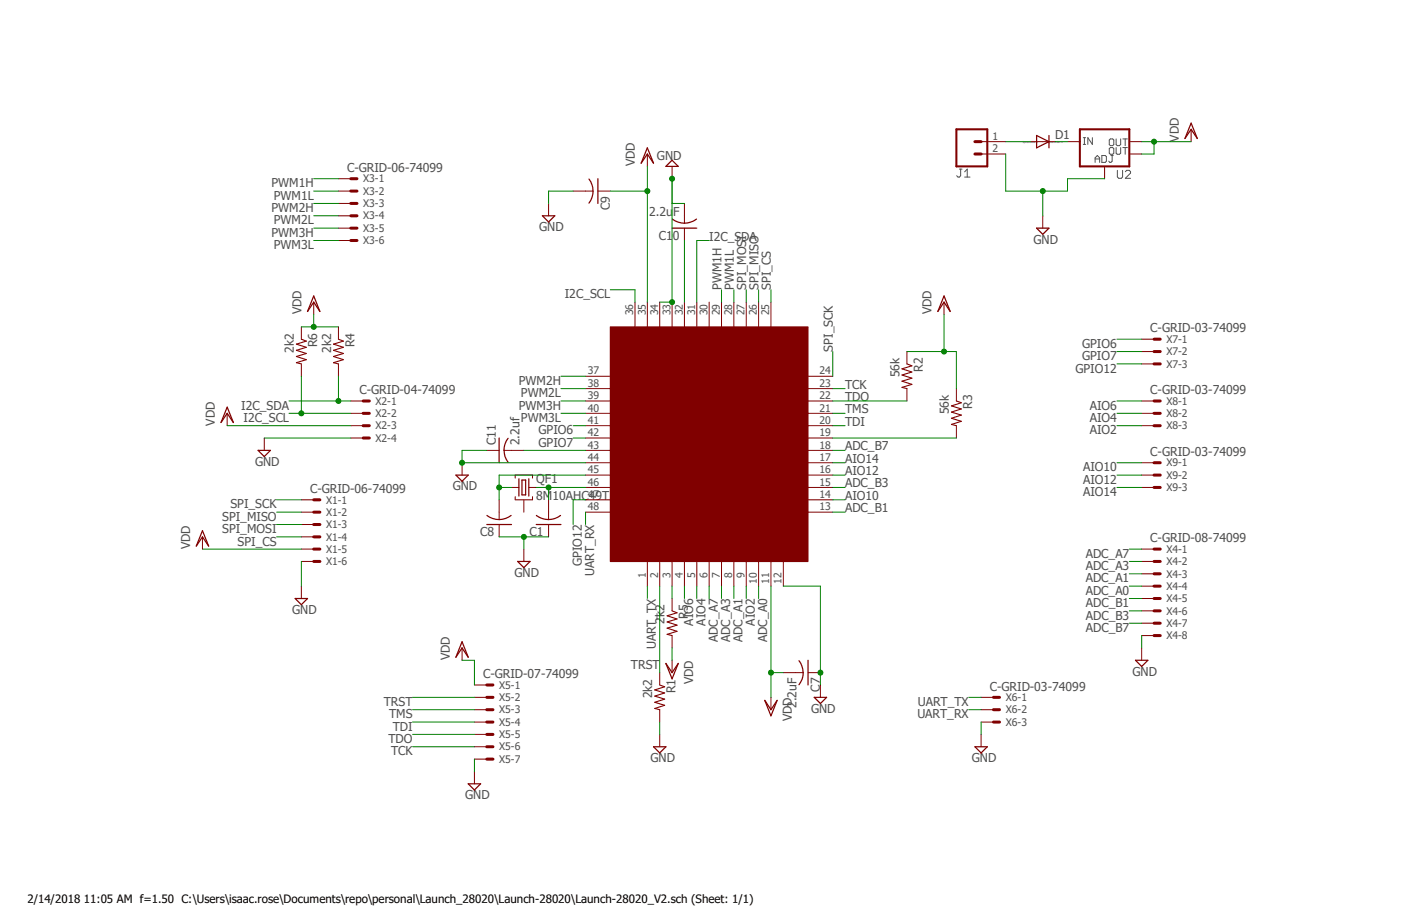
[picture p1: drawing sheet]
<svg xmlns="http://www.w3.org/2000/svg" width="432mm" height="279mm" viewBox="0 0 432 279" stroke-linecap="round" stroke-linejoin="round" font-family="sans-serif">
<path d="M54.7 35.3l330.8 212.1M385.5 35.3l-330.8 212.1" fill="none" stroke="#fff" stroke-width=".31"/>
<g fill="none" stroke="#505050" stroke-width=".31">
<path d="M295.7 52.2h.8M296.1 52.2v2l-.4 .4h-.4l-.4-.4M297.3 54.6h1.7M297.3 53l.8-.8v2.4M333.9 44.5h.7M333.9 42.5h.7M334.2 42.5v2M336.7 42.5v2l-1.4-2v2M337.5 50.1v-1.4l.7-.7 .7 .7v1.4M337.5 49h1.4M339.6 48h1.1l.3 .3v1.4l-.3 .4h-1.1zM342.2 45.5h.7l.4 .3v1.4l-.4 .4h-.7l-.3-.4v-1.4z"/>
<path d="M342.2 42.8h.7l.4 .4v1.4l-.4 .3h-.7l-.3-.3v-1.4zM342.4 48h.7M342.8 48v1.7l-.4 .4h-.3l-.4-.4M344 45.5v1.7l.3 .4h.7l.4-.4v-1.7M344 42.8v1.8l.3 .3h.7l.4-.3v-1.8M344.4 52.5v2.1l.4 .4h.8l.4-.4v-2.1M346.1 45.5h1.4M346.1 42.8h1.4M346.8 42.8v2.1M346.8 45.5v2.1M346.8 53l.5-.5h.8l.3 .5v.4l-1.6 1.6h1.6"/>
</g>
<g fill="none" stroke="#800000" stroke-width=".31">
<path d="M195.7 93.2v7.6M199.5 93.2v7.6M203.3 93.2v7.6M207.1 93.2v7.6M210.9 93.2v7.6M214.8 93.2v7.6M218.6 93.2v7.6M222.4 93.2v7.6M226.2 93.2v7.6M230 93.2v7.6M233.8 93.2v7.6M237.6 93.2v7.6"/>
<path d="M180.5 119.8h7.6M180.5 116h7.6M249 119.8h7.7M249 116h7.7M180.5 138.9h7.6M180.5 135.1h7.6M180.5 131.3h7.6M180.5 127.5h7.6M180.5 123.7h7.6M249 138.9h7.7M249 135.1h7.7M249 131.3h7.7"/>
<path d="M249 127.5h7.7M249 123.7h7.7M180.5 157.9h7.6M180.5 154.1h7.6M180.5 150.3h7.6M180.5 146.5h7.6M180.5 142.7h7.6M249 157.9h7.7M249 154.1h7.7M249 150.3h7.7M249 146.5h7.7M249 142.7h7.7"/>
<path d="M199.5 173.1v7.7M203.3 173.1v7.7M207.1 173.1v7.7M210.9 173.1v7.7M214.8 173.1v7.7M218.6 173.1v7.7M222.4 173.1v7.7M226.2 173.1v7.7M230 173.1v7.7M233.8 173.1v7.7M237.6 173.1v7.7M241.4 173.1v7.7"/>
</g>
<path d="M188.1 100.8h60.9v72.4h-60.9z" fill-rule="evenodd" fill="#800000"/>
<g fill="none" stroke="#800000" stroke-width=".31">
<path d="M367.1 39.9v3.8M104.3 58.9h3.8M104.3 55.1h3.8M176.7 58.9h6.1M184.3 58.9h3.8M199.5 47.5v3.8M207.1 51.3v3.8M302.4 43.7h7.6M302.4 47.5h7.6M317.6 43.7h7.6M329 43.7h3.8M340.4 51.3v3.8"/>
<path d="M348.1 43.7h3.8M348.1 47.5h3.8M104.3 62.7h3.8M104.3 66.5h3.8M104.3 70.4h3.8M104.3 74.2h3.8M169.1 62.7v3.8M210.9 62.7v6.1M210.9 70.4v3.8M321.4 66.5v3.9M96.7 93.2v3.8M291 93.2v3.8"/>
<path d="M92.9 100.8v3.8M92.9 112.2v3.8M104.3 100.8v3.8M104.3 112.2v3.8M188.1 100.8h60.9v72.4h-60.9zM279.5 108.4v3.8M279.5 119.8v3.9M294.8 119.8v3.9M351.9 104.6h3.8M351.9 108.4h3.8M351.9 112.2h3.8M70 127.5v3.8"/>
<path d="M81.4 135.1v3.8M108.1 123.7h3.8M108.1 127.5h3.8M108.1 131.3h3.8M108.1 135.1h3.8M150 138.9h3.8M155.4 138.9h6.1M294.8 131.3v3.8M351.9 123.7h3.8M351.9 127.5h3.8M351.9 131.3h3.8M92.9 154.1h3.8"/>
<path d="M92.9 157.9h3.8M142.4 142.7v3.8M153.8 154.1v6.1M157.6 150.3h2.3M158.8 147.4v-.9h5.3v.9M158.8 153.2v.9h5.3v-.9M161.5 154.1v3.8M163 150.3h2.3M169.1 154.1v6.1M351.9 150.3h3.8M351.9 146.5h3.8M351.9 142.7h3.8"/>
<path d="M62.4 165.6v3.7M92.9 161.8h3.8M92.9 165.6h3.8M92.9 169.3h3.8M92.9 173.1h3.8M153.8 161.8v3.8M161.5 169.3v3.8M169.1 161.8v3.8M351.9 169.3h3.8M351.9 173.1h3.8M351.9 177h3.8M92.9 180.8v3.8"/>
<path d="M142.4 199.8v3.8M207.1 184.6v3.8M207.1 196v3.8M351.9 180.8h3.8M351.9 184.6h3.8M351.9 188.4h3.8M351.9 192.2h3.8M351.9 196h3.8M351.9 199.8v3.8M146.2 211.2h3.8M146.2 215.1h3.8M146.2 218.9h3.8"/>
<path d="M203.3 207.4v3.8M203.3 218.9v3.8M207.1 203.6v3.8M237.6 215.1v3.8M241.4 207.4h6.1M249 207.4h3.9M252.9 211.2v3.9M302.4 215.1h3.8M302.4 218.9h3.8M146.2 237.9v3.8M146.2 222.7h3.8M146.2 226.5h3.8"/>
<path d="M146.2 230.3h3.8M146.2 234.1h3.8M203.3 226.5v3.8M302.4 222.7h3.8M302.4 226.5v3.8"/>
</g>
<path d="M92.9 104.6l1.5 .6-3 .9 3 1-3 .9 3 1-3 .9 3 1-3 .9 1.5 .4M104.3 104.6l1.5 .6-3 .9 3 1-3 .9 3 1-3 .9 3 1-3 .9 1.5 .4M279.5 112.2l1.6 .6-3.1 .9 3.1 1-3.1 1 3.1 .9-3.1 1 3.1 .9-3.1 1 1.5 .3M294.8 123.7l1.5 .5-3.1 1 3.1 .9-3.1 1 3.1 .9-3.1 1 3.1 .9-3.1 1 1.6 .4M207.1 188.4l1.6 .6-3.1 .9 3.1 1-3.1 .9 3.1 1-3.1 .9 3.1 1-3.1 .9 1.5 .4M203.3 211.2l1.6 .6-3.1 1 3.1 .9-3.1 1 3.1 .9-3.1 1 3.1 .9-3.1 1 1.5 .4" fill="none" stroke="#800000" stroke-width=".34"/>
<g fill="none" stroke="#800000" stroke-width=".38">
<path d="M367.1 38l1.9 4.7-1.9-2.8-1.9 2.8zM181.5 55.2a6.1 6.1 0 0 1 0 7.5M184.3 55.1v7.6M199.5 45.6l1.9 4.7-1.9-2.8-1.9 2.8zM205.2 51.3l1.9-1.9 1.9 1.9zM319.5 41.8l3.8 1.9-3.8 1.9zM323.3 41.8v3.8M167.2 66.5h3.8l-1.9 2zM207.1 70.4h7.7M207.2 67.6a6.1 6.1 0 0 0 7.5 0M319.5 70.4h3.8l-1.9 1.9zM96.7 91.3l1.9 4.8-1.9-2.9-1.9 2.9z"/>
<path d="M291 91.3l1.9 4.8-1.9-2.9-1.9 2.9zM70 125.6l1.9 4.7-1.9-2.8-1.9 2.8zM79.5 138.9h3.9l-2 1.9zM153.8 135.1v7.6M156.6 135.2a6 6 0 0 0 0 7.4M140.5 146.5h3.8l-1.9 1.9zM150.1 159a6.1 6.1 0 0 0 7.4 0M159.9 147.7v5.3M160.9 148h1.1v4.6h-1.1zM163 147.7v5.3M165.3 159a6.1 6.1 0 0 0 7.5 0M62.4 163.7l1.9 4.7-1.9-2.8-1.9 2.8z"/>
<path d="M150 161.8h7.6M159.6 173.1h3.8l-1.9 1.9zM165.3 161.8h7.6M91 184.6h3.8l-1.9 1.9zM142.4 197.9l1.9 4.8-1.9-2.9-1.9 2.9zM205.2 204.6l1.9 2.8 1.9-2.8-1.9 4.7zM235.7 216l1.9 2.9 1.9-2.9-1.9 4.8zM246.3 203.8a6.2 6.2 0 0 1 1.2 3.6M247.6 207.4a5.9 5.9 0 0 1-1.3 3.8M249 203.6v7.6M251 215.1h3.8l-1.9 1.9zM350 203.6h3.8l-1.9 1.9z"/>
<path d="M201.4 230.3h3.8l-1.9 1.9zM300.5 230.3h3.8l-1.9 1.9zM144.3 241.7h3.8l-1.9 1.9z"/>
</g>
<path d="M294.8 39.9h9.5v11.4h-9.5zM332.8 39.9h15.3v11.4h-15.3z" fill="none" stroke="#800000" stroke-width=".64"/>
<g fill="none" stroke="#800000" stroke-width=".93">
<path d="M108.1 55.1h1.9M108.1 58.9h1.9M300.5 47.5h1.9M300.5 43.7h1.9M108.1 62.7h1.9M108.1 66.5h1.9M108.1 70.4h1.9M108.1 74.2h1.9M355.7 104.6h1.9M355.7 108.4h1.9M355.7 112.2h1.9M111.9 123.7h1.9"/>
<path d="M111.9 127.5h1.9M111.9 131.3h1.9M111.9 135.1h1.9M355.7 123.7h1.9M355.7 127.5h1.9M355.7 131.3h1.9M96.7 154.1h1.9M96.7 157.9h1.9M355.7 142.7h1.9M355.7 146.5h1.9M355.7 150.3h1.9M96.7 161.8h1.9"/>
<path d="M96.7 165.6h1.9M96.7 169.3h1.9M96.7 173.1h1.9M355.7 169.3h1.9M355.7 173.1h1.9M355.7 177h1.9M355.7 180.8h1.9M355.7 184.6h1.9M355.7 188.4h1.9M355.7 192.2h1.9M355.7 196h1.9M150 211.2h1.9"/>
<path d="M150 215.1h1.9M150 218.9h1.9M306.2 215.1h1.9M306.2 218.9h1.9M150 222.7h1.9M150 226.5h1.9M150 230.3h1.9M150 234.1h1.9M306.2 222.7h1.9"/>
</g>
<path d="M188.1 58.9h11.4M199.5 51.3v41.9M310 43.7h7.6" fill="none" stroke="#008000" stroke-width=".31"/>
<circle cx="199.5" cy="58.9" r=".76" fill="#008000"/>
<g fill="none" stroke="#008000" stroke-width=".31">
<path d="M237.6 180.8v34.3M237.6 207.4h3.8"/>
<circle cx="199.5" cy="58.9" r=".76"/>
</g>
<circle cx="237.6" cy="207.4" r=".76" fill="#008000"/>
<g fill="none" stroke="#008000" stroke-width=".31">
<path d="M351.9 43.7h15.2M355.7 43.7v3.8h-3.8M207.1 199.8v3.8"/>
<circle cx="237.6" cy="207.4" r=".76"/>
</g>
<circle cx="355.7" cy="43.7" r=".76" fill="#008000"/>
<g fill="none" stroke="#008000" stroke-width=".31">
<path d="M291 97v11.4M279.5 108.4h15.3v11.4"/>
<circle cx="355.7" cy="43.7" r=".76"/>
</g>
<circle cx="291" cy="108.4" r=".76" fill="#008000"/>
<g fill="none" stroke="#008000" stroke-width=".31">
<path d="M96.7 97v3.8M92.9 100.8h11.4M70 131.3h38.1M62.4 169.3h30.5"/>
<circle cx="291" cy="108.4" r=".76"/>
</g>
<circle cx="96.7" cy="100.8" r=".76" fill="#008000"/>
<g fill="none" stroke="#008000" stroke-width=".31">
<path d="M207.1 55.1v38.1M207.1 62.7h3.8M142.4 203.6h3.8v7.6"/>
<circle cx="96.7" cy="100.8" r=".76"/>
</g>
<circle cx="207.1" cy="55.1" r=".76" fill="#008000"/>
<g fill="none" stroke="#008000" stroke-width=".31">
<path d="M203.3 93.2h3.8"/>
<circle cx="207.1" cy="55.1" r=".76"/>
</g>
<circle cx="207.1" cy="93.2" r=".76" fill="#008000"/>
<g fill="none" stroke="#008000" stroke-width=".31">
<path d="M150 138.9h-7.6v3.8h38.1"/>
<circle cx="207.1" cy="93.2" r=".76"/>
</g>
<circle cx="142.4" cy="142.7" r=".76" fill="#008000"/>
<g fill="none" stroke="#008000" stroke-width=".31">
<path d="M241.4 180.8h11.5v30.4"/>
<circle cx="142.4" cy="142.7" r=".76"/>
</g>
<circle cx="252.9" cy="207.4" r=".76" fill="#008000"/>
<g fill="none" stroke="#008000" stroke-width=".31">
<path d="M153.8 165.6h15.3M161.5 165.6v3.7"/>
<circle cx="252.9" cy="207.4" r=".76"/>
</g>
<circle cx="161.5" cy="165.6" r=".76" fill="#008000"/>
<g fill="none" stroke="#008000" stroke-width=".31">
<path d="M176.7 58.9h-7.6v3.8M310 47.5v11.4h19M321.4 58.9v7.6M81.4 135.1h26.7M92.9 173.1v7.7M351.9 196v3.8M146.2 234.1v3.8M203.3 222.7v3.8"/>
<circle cx="161.5" cy="165.6" r=".76"/>
</g>
<circle cx="321.4" cy="58.9" r=".76" fill="#008000"/>
<g fill="none" stroke="#008000" stroke-width=".31">
<path d="M340.4 55.1h-11.4v3.8M210.9 74.2v19M256.7 119.8h3.8M161.5 138.9h19M256.7 123.7h22.8M256.7 127.5h3.8M256.7 131.3h3.8M153.8 150.3h3.8M180.5 146.5h-26.7v7.6M203.3 180.8v26.6M207.1 180.8v3.8M127.2 218.9h19"/>
<path d="M127.2 215.1h19M127.2 230.3h19M127.2 226.5h19M127.2 222.7h19M302.4 222.7v3.8"/>
<circle cx="321.4" cy="58.9" r=".76"/>
</g>
<circle cx="153.8" cy="150.3" r=".76" fill="#008000"/>
<g fill="none" stroke="#008000" stroke-width=".31">
<path d="M165.3 150.3h15.2M169.1 150.3v3.8"/>
<circle cx="153.8" cy="150.3" r=".76"/>
</g>
<circle cx="169.1" cy="150.3" r=".76" fill="#008000"/>
<g fill="none" stroke="#008000" stroke-width=".31">
<path d="M230 89.4v3.8M233.8 89.4v3.8M237.6 89.4v3.8M104.3 116v7.7M256.7 108.4v7.6M89.1 123.7h19M256.7 135.1h38.1M85.3 154.1h7.6M85.3 157.9h7.6M85.3 161.8h7.6M85.3 165.6h7.6"/>
<circle cx="169.1" cy="150.3" r=".76"/>
</g>
<circle cx="104.3" cy="123.7" r=".76" fill="#008000"/>
<g fill="none" stroke="#008000" stroke-width=".31">
<path d="M218.6 74.2h-3.8v19M92.9 116v11.5M89.1 127.5h19"/>
<circle cx="104.3" cy="123.7" r=".76"/>
</g>
<circle cx="92.9" cy="127.5" r=".76" fill="#008000"/>
<g fill="none" stroke="#008000" stroke-width=".31">
<path d="M96.7 55.1h7.6M96.7 58.9h7.6M325.2 43.7h3.8M96.7 62.7h7.6M96.7 66.5h7.6M96.7 70.4h7.6M96.7 74.2h7.6M188.1 89.4h7.6v3.8M222.4 89.4v3.8M226.2 89.4v3.8M172.9 116h7.6M172.9 119.8h7.6"/>
<path d="M344.3 112.2h7.6M344.3 104.6h7.6M344.3 108.4h7.6M172.9 123.7h7.6M172.9 127.5h7.6M176.7 131.3h3.8M176.7 135.1h3.8M256.7 138.9h3.8M344.3 123.7h7.6M344.3 127.5h7.6M344.3 131.3h7.6M180.5 157.9v3.9"/>
<path d="M180.5 154.1h-3.8v7.7M256.7 150.3h3.8M256.7 157.9h3.8M256.7 154.1h3.8M256.7 142.7h3.8M256.7 146.5h3.8M344.3 150.3h7.6M344.3 142.7h7.6M344.3 146.5h7.6M348.1 177h3.8M348.1 173.1h3.8M348.1 169.3h3.8"/>
<path d="M199.5 180.8v3.8M210.9 180.8v3.8M214.8 180.8v3.8M218.6 180.8v3.8M222.4 180.8v3.8M226.2 180.8v3.8M230 180.8v3.8M233.8 180.8v3.8M348.1 180.8h3.8M348.1 192.2h3.8M348.1 188.4h3.8M348.1 184.6h3.8"/>
<path d="M298.6 215.1h3.8M298.6 218.9h3.8"/>
<circle cx="92.9" cy="127.5" r=".76"/>
</g>
<g font-size="3.8" fill="#505050">
<text x="325.2" y="43">D1</text>
<text x="363.3" y="43.7" transform="rotate(-90 363.3 43.7)">VDD</text>
<text x="107" y="53">C-GRID-06-74099</text>
<text x="195.7" y="51.3" transform="rotate(-90 195.7 51.3)">VDD</text>
<text x="202.5" y="49.2">GND</text>
<text x="83.7" y="57.8">PWM1H</text>
<text x="83.7" y="65.4">PWM2H</text>
<text x="84.4" y="61.6">PWM1L</text>
<text x="187.9" y="64.8" transform="rotate(-90 187.9 64.8)">C9</text>
<text x="84.4" y="69.2">PWM2L</text>
<text x="166.2" y="71.3">GND</text>
<text x="200.1" y="66.7">2.2uF</text>
<text x="83.7" y="73">PWM3H</text>
<text x="84.4" y="76.8">PWM3L</text>
<text x="203" y="74">C10</text>
<text x="218.6" y="74.2">I2C_SDA</text>
<text x="318.6" y="75.1">GND</text>
<text x="222.4" y="89.4" transform="rotate(-90 222.4 89.4)">PWM1H</text>
<text x="226.2" y="89.4" transform="rotate(-90 226.2 89.4)">PWM1L</text>
<text x="230" y="89.4" transform="rotate(-90 230 89.4)">SPI_MOSI</text>
<text x="233.8" y="89.4" transform="rotate(-90 233.8 89.4)">SPI_MISO</text>
<text x="237.6" y="89.4" transform="rotate(-90 237.6 89.4)">SPI_CS</text>
<text x="174.1" y="92">I2C_SCL</text>
<text x="92.9" y="97" transform="rotate(-90 92.9 97)">VDD</text>
<text x="287.1" y="97" transform="rotate(-90 287.1 97)">VDD</text>
<text x="97.8" y="107.1" transform="rotate(-90 97.8 107.1)">R6</text>
<text x="109.2" y="107.1" transform="rotate(-90 109.2 107.1)">R4</text>
<text x="333.5" y="107.3">GPIO6</text>
<text x="354.5" y="102.5">C-GRID-03-74099</text>
<text x="90.6" y="108.7" transform="rotate(-90 90.6 108.7)">2k2</text>
<text x="102" y="108.7" transform="rotate(-90 102 108.7)">2k2</text>
<text x="256.7" y="108.4" transform="rotate(-90 256.7 108.4)">SPI_SCK</text>
<text x="333.5" y="111.1">GPIO7</text>
<text x="159.9" y="118.7">PWM2H</text>
<text x="260.5" y="119.8">TCK</text>
<text x="277.2" y="116.3" transform="rotate(-90 277.2 116.3)">56k</text>
<text x="284.4" y="114.7" transform="rotate(-90 284.4 114.7)">R2</text>
<text x="331.5" y="114.9">GPIO12</text>
<text x="110.8" y="121.6">C-GRID-04-74099</text>
<text x="160.6" y="122.5">PWM2L</text>
<text x="260.5" y="123.7">TDO</text>
<text x="354.5" y="121.6">C-GRID-03-74099</text>
<text x="66.2" y="131.3" transform="rotate(-90 66.2 131.3)">VDD</text>
<text x="74.4" y="126.3">I2C_SDA</text>
<text x="75.1" y="130.1">I2C_SCL</text>
<text x="159.9" y="126.3">PWM3H</text>
<text x="160.6" y="130.1">PWM3L</text>
<text x="260.5" y="127.5">TMS</text>
<text x="260.5" y="131.3">TDI</text>
<text x="292.5" y="127.8" transform="rotate(-90 292.5 127.8)">56k</text>
<text x="299.7" y="126.2" transform="rotate(-90 299.7 126.2)">R3</text>
<text x="335.9" y="126.3">AIO6</text>
<text x="335.9" y="130.1">AIO4</text>
<text x="152.9" y="137.4" transform="rotate(-90 152.9 137.4)">C11</text>
<text x="160.1" y="137.4" transform="rotate(-90 160.1 137.4)">2.2uf</text>
<text x="166" y="133.9">GPIO6</text>
<text x="166" y="137.8">GPIO7</text>
<text x="335.9" y="133.9">AIO2</text>
<text x="78.6" y="143.6">GND</text>
<text x="260.5" y="138.9">ADC_B7</text>
<text x="260.5" y="142.7">AIO14</text>
<text x="354.5" y="140.6">C-GRID-03-74099</text>
<text x="165.3" y="148.8">QF1</text>
<text x="260.5" y="146.5">AIO12</text>
<text x="333.8" y="145.4">AIO10</text>
<text x="333.8" y="149.2">AIO12</text>
<text x="95.5" y="152">C-GRID-06-74099</text>
<text x="139.5" y="151.3">GND</text>
<text x="165.3" y="154.1">8M10AHC49T</text>
<text x="260.5" y="150.3">ADC_B3</text>
<text x="260.5" y="154.1">AIO10</text>
<text x="333.8" y="153">AIO14</text>
<text x="68.5" y="160.6">SPI_MISO</text>
<text x="71" y="156.8">SPI_SCK</text>
<text x="260.5" y="157.9">ADC_B1</text>
<text x="68.5" y="164.4">SPI_MOSI</text>
<text x="148" y="165.4">C8</text>
<text x="163.2" y="165.4">C1</text>
<text x="354.5" y="167.3">C-GRID-08-74099</text>
<text x="58.6" y="169.3" transform="rotate(-90 58.6 169.3)">VDD</text>
<text x="73.2" y="168.2">SPI_CS</text>
<text x="334.6" y="172">ADC_A7</text>
<text x="158.6" y="177.9">GND</text>
<text x="179.4" y="174.5" transform="rotate(-90 179.4 174.5)">GPIO12</text>
<text x="183.1" y="177.6" transform="rotate(-90 183.1 177.6)">UART_RX</text>
<text x="334.6" y="179.6">ADC_A1</text>
<text x="334.6" y="175.8">ADC_A3</text>
<text x="334.6" y="183.4">ADC_A0</text>
<text x="90" y="189.4">GND</text>
<text x="212" y="190.9" transform="rotate(-90 212 190.9)">R5</text>
<text x="334.7" y="191.1">ADC_B3</text>
<text x="334.7" y="187.2">ADC_B1</text>
<text x="204.9" y="192.5" transform="rotate(-90 204.9 192.5)">2k2</text>
<text x="213.6" y="193" transform="rotate(-90 213.6 193)">AIO6</text>
<text x="217.4" y="193" transform="rotate(-90 217.4 193)">AIO4</text>
<text x="221.2" y="198" transform="rotate(-90 221.2 198)">ADC_A7</text>
<text x="225" y="198" transform="rotate(-90 225 198)">ADC_A3</text>
<text x="228.9" y="198" transform="rotate(-90 228.9 198)">ADC_A1</text>
<text x="232.7" y="193" transform="rotate(-90 232.7 193)">AIO2</text>
<text x="236.5" y="198" transform="rotate(-90 236.5 198)">ADC_A0</text>
<text x="334.7" y="194.9">ADC_B7</text>
<text x="138.6" y="203.6" transform="rotate(-90 138.6 203.6)">VDD</text>
<text x="202.2" y="200.3" transform="rotate(-90 202.2 200.3)">UART_TX</text>
<text x="148.9" y="209.2">C-GRID-07-74099</text>
<text x="194.5" y="206.3">TRST</text>
<text x="349" y="208.4">GND</text>
<text x="201" y="215.3" transform="rotate(-90 201 215.3)">2k2</text>
<text x="208.2" y="213.7" transform="rotate(-90 208.2 213.7)">R1</text>
<text x="213.6" y="210.9" transform="rotate(-90 213.6 210.9)">VDD</text>
<text x="252.6" y="213.3" transform="rotate(-90 252.6 213.3)">C7</text>
<text x="305.1" y="213">C-GRID-03-74099</text>
<text x="118.3" y="217.7">TRST</text>
<text x="119.9" y="221.5">TMS</text>
<text x="245.4" y="218.3" transform="rotate(-90 245.4 218.3)">2.2uF</text>
<text x="250" y="219.8">GND</text>
<text x="282.7" y="221.5">UART_RX</text>
<text x="282.9" y="217.7">UART_TX</text>
<text x="121" y="225.3">TDI</text>
<text x="244.1" y="222.4" transform="rotate(-90 244.1 222.4)">VDD</text>
<text x="119.8" y="229.2">TDO</text>
<text x="120.5" y="233">TCK</text>
<text x="200.5" y="235">GND</text>
<text x="299.5" y="235">GND</text>
<text x="143.3" y="246.5">GND</text>
</g>
<text font-size="3.6" x="8.4" y="278.4">2/14/2018 11:05 AM f=1.50 C:\Users\isaac.rose\Documents\repo\personal\Launch_28020\Launch-28020\Launch-28020_V2.sch (Sheet: 1/1)</text>
<g font-size="3.2" fill="#505050">
<text x="305.9" y="43.1">1</text>
<text x="305.9" y="46.9">2</text>
<text x="111.9" y="56.3">X3-1</text>
<text x="111.9" y="60.1">X3-2</text>
<text x="111.9" y="63.9">X3-3</text>
<text x="111.9" y="67.7">X3-4</text>
<text x="111.9" y="71.5">X3-5</text>
<text x="111.9" y="75.3">X3-6</text>
<text x="195.2" y="97.3" transform="rotate(-90 195.2 97.3)">36</text>
<text x="199" y="97.3" transform="rotate(-90 199 97.3)">35</text>
<text x="202.8" y="97.3" transform="rotate(-90 202.8 97.3)">34</text>
<text x="206.6" y="97.3" transform="rotate(-90 206.6 97.3)">33</text>
<text x="210.4" y="97.3" transform="rotate(-90 210.4 97.3)">32</text>
<text x="214.2" y="97.3" transform="rotate(-90 214.2 97.3)">31</text>
<text x="218.1" y="97.3" transform="rotate(-90 218.1 97.3)">30</text>
<text x="221.9" y="97.3" transform="rotate(-90 221.9 97.3)">29</text>
<text x="225.7" y="97.3" transform="rotate(-90 225.7 97.3)">28</text>
<text x="229.5" y="97.3" transform="rotate(-90 229.5 97.3)">27</text>
<text x="233.3" y="97.3" transform="rotate(-90 233.3 97.3)">26</text>
<text x="237.1" y="97.3" transform="rotate(-90 237.1 97.3)">25</text>
<text x="359.5" y="105.7">X7-1</text>
<text x="359.5" y="109.6">X7-2</text>
<text x="359.5" y="113.4">X7-3</text>
<text x="181.1" y="115.5">37</text>
<text x="181.1" y="119.3">38</text>
<text x="252.6" y="119.3">23</text>
<text x="252.6" y="115.5">24</text>
<text x="115.7" y="124.8">X2-1</text>
<text x="181.1" y="123.1">39</text>
<text x="252.6" y="123.1">22</text>
<text x="359.5" y="124.8">X8-1</text>
<text x="115.7" y="128.6">X2-2</text>
<text x="181.1" y="126.9">40</text>
<text x="181.1" y="130.7">41</text>
<text x="252.6" y="130.7">20</text>
<text x="252.6" y="126.9">21</text>
<text x="359.5" y="128.6">X8-2</text>
<text x="115.7" y="132.4">X2-3</text>
<text x="115.7" y="136.2">X2-4</text>
<text x="181.1" y="134.5">42</text>
<text x="252.6" y="134.5">19</text>
<text x="359.5" y="132.4">X8-3</text>
<text x="181.1" y="138.3">43</text>
<text x="181.1" y="142.2">44</text>
<text x="252.6" y="142.2">17</text>
<text x="252.6" y="138.3">18</text>
<text x="359.5" y="143.8">X9-1</text>
<text x="181.1" y="146">45</text>
<text x="181.1" y="149.8">46</text>
<text x="252.6" y="149.8">15</text>
<text x="252.6" y="146">16</text>
<text x="359.5" y="147.7">X9-2</text>
<text x="100.5" y="155.3">X1-1</text>
<text x="181.1" y="153.6">47</text>
<text x="252.6" y="153.6">14</text>
<text x="359.5" y="151.5">X9-3</text>
<text x="100.5" y="159.1">X1-2</text>
<text x="181.1" y="157.4">48</text>
<text x="252.6" y="157.4">13</text>
<text x="100.5" y="162.9">X1-3</text>
<text x="100.5" y="166.7">X1-4</text>
<text x="100.5" y="170.5">X1-5</text>
<text x="359.5" y="170.5">X4-1</text>
<text x="100.5" y="174.3">X1-6</text>
<text x="199" y="178.4" transform="rotate(-90 199 178.4)">1</text>
<text x="202.8" y="178.4" transform="rotate(-90 202.8 178.4)">2</text>
<text x="206.6" y="178.4" transform="rotate(-90 206.6 178.4)">3</text>
<text x="210.4" y="178.4" transform="rotate(-90 210.4 178.4)">4</text>
<text x="214.2" y="178.4" transform="rotate(-90 214.2 178.4)">5</text>
<text x="218.1" y="178.4" transform="rotate(-90 218.1 178.4)">6</text>
<text x="221.9" y="178.4" transform="rotate(-90 221.9 178.4)">7</text>
<text x="225.7" y="178.4" transform="rotate(-90 225.7 178.4)">8</text>
<text x="229.5" y="178.4" transform="rotate(-90 229.5 178.4)">9</text>
<text x="359.5" y="174.3">X4-2</text>
<text x="359.5" y="178.1">X4-3</text>
<text x="233.3" y="180.1" transform="rotate(-90 233.3 180.1)">10</text>
<text x="237.1" y="180.1" transform="rotate(-90 237.1 180.1)">11</text>
<text x="240.9" y="180.1" transform="rotate(-90 240.9 180.1)">12</text>
<text x="359.5" y="181.9">X4-4</text>
<text x="359.5" y="185.7">X4-5</text>
<text x="359.5" y="189.5">X4-6</text>
<text x="359.5" y="193.3">X4-7</text>
<text x="359.5" y="197.1">X4-8</text>
<text x="153.8" y="212.4">X5-1</text>
<text x="153.8" y="216.2">X5-2</text>
<text x="153.8" y="220">X5-3</text>
<text x="310" y="216.2">X6-1</text>
<text x="310" y="220">X6-2</text>
<text x="153.8" y="223.8">X5-4</text>
<text x="153.8" y="227.6">X5-5</text>
<text x="310" y="223.8">X6-3</text>
<text x="153.8" y="231.4">X5-6</text>
<text x="153.8" y="235.2">X5-7</text>
</g>
<g font-size=".8" fill="#505050">
<text x="315.2" y="44">SpiceOrder 1</text>
<text x="322.8" y="44">SpiceOrder 2</text>
</g>
</svg>
